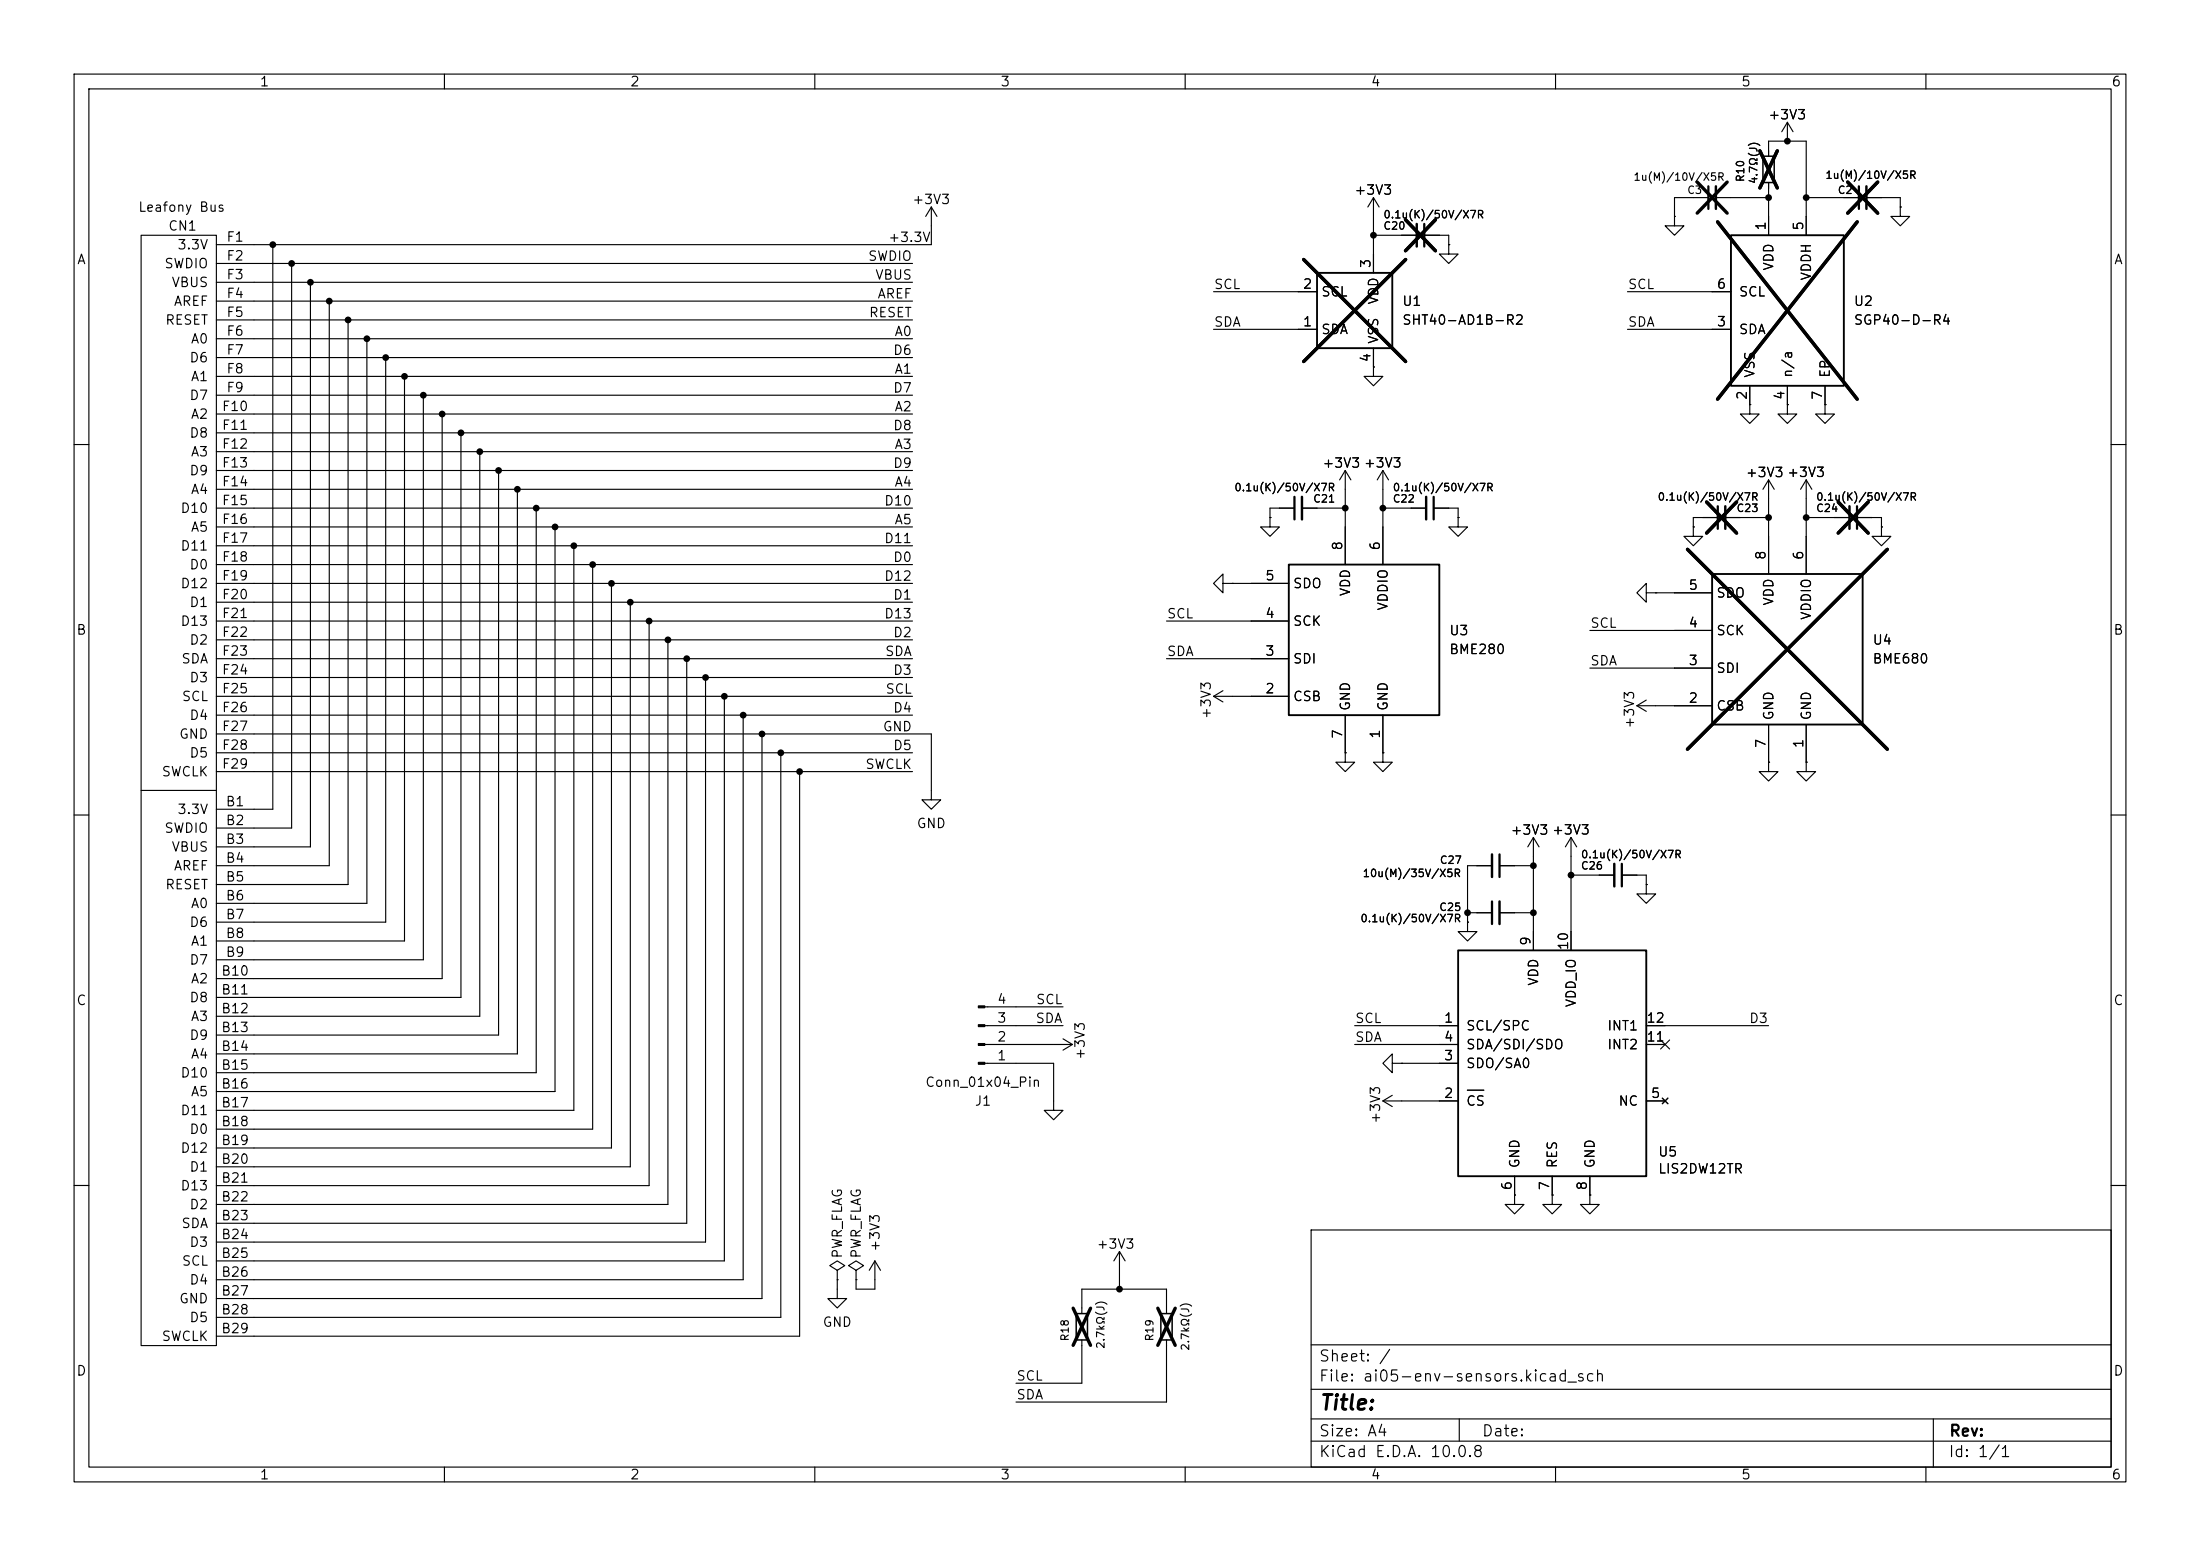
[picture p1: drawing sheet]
<svg xmlns="http://www.w3.org/2000/svg" width="297mm" height="210mm" viewBox="0 0 297 210" stroke-linecap="round" stroke-linejoin="round" font-family="sans-serif">
<g fill="none" stroke="#000" stroke-width=".15">
<path d="M10 10h277v190h-277zM12 12h273v186h-273zM60 10v2M110 10v2M160 10v2M210 10v2M241.3 16.5l.8 1.3M241.3 16.5l-.8 1.3M241.3 16.5v2.6M260 10v2M19 31.8h10.2v149.8h-10.2zM29.2 35.6h94"/>
<path d="M29.2 38.1h94M36.8 33v76.2h-7.6M39.4 35.6v76.2h-10.2M41.9 38.1v76.2h-12.7M125.7 27.9l.8 1.3M125.7 27.9l-.7 1.3M125.7 27.9v5.1h-96.5M163.8 39.4h14M185.4 26.7l.8 1.2M185.4 26.7l-.7 1.2M185.4 26.7v10.1M185.4 31.8h5.9"/>
<path d="M192.3 31.8h3.3v1.2M195.6 33v1.3h1.2l-1.2 1.3-1.3-1.3h1.3M195.6 33h.1M219.7 39.4h14M226.1 29.2v1.3h1.2l-1.2 1.3-1.3-1.3h1.3M226.1 29.2h.1M230.6 26.7h-4.5v2.5M231.6 26.7h7.2M238.8 21.1v-2h5v12.7M238.8 24.6v7.2M243.8 26.7h7.2M252 26.7h4.5v1.2"/>
<path d="M256.5 27.9v1.3h1.3l-1.3 1.3-1.2-1.3h1.2M256.5 27.9h.1M29.2 40.6h94M29.2 43.2h94M29.2 45.7h94M29.2 48.3h94M29.2 50.8h94M29.2 53.3h94M29.2 55.9h94M29.2 58.4h94M44.4 40.6v76.2h-15.2M47 43.2v76.2h-17.8"/>
<path d="M49.5 45.7v76.2h-20.3M52.1 48.3v76.2h-22.9M54.6 50.8v76.2h-25.4M57.1 53.3v76.2h-27.9M59.7 55.9v76.2h-30.5M62.2 58.4v76.2h-33M163.8 44.5h14M185.4 49.5v1.3h1.3l-1.3 1.3-1.3-1.3h1.3M185.4 49.5h.1M185.4 47v2.5M219.7 44.5h14M236.2 54.6v1.3h1.3l-1.3 1.3-1.3-1.3h1.3"/>
<path d="M236.2 54.6h.1M236.2 52.1v2.5M241.3 54.6v1.3h1.3l-1.3 1.3-1.3-1.3h1.3M241.3 54.6h.1M241.3 52.1v2.5M246.4 54.6v1.3h1.2l-1.2 1.3-1.3-1.3h1.3M246.4 54.6h.1M246.4 52.1v2.5M10 60h2M29.2 78.7h94M29.2 68.6h94M29.2 61h94"/>
<path d="M29.2 63.5h94M29.2 66h94M29.2 71.1h94M29.2 73.7h94M29.2 76.2h94M64.8 61v76.2h-35.6M67.3 63.5v76.2h-38.1M69.8 66v76.2h-40.6M72.4 68.6v76.2h-43.2M74.9 71.1v76.2h-45.7M77.5 73.7v76.2h-48.3M80 76.2v76.2h-50.8"/>
<path d="M82.5 78.7v76.2h-53.3M165.1 78.7v1.3l-1.3-1.3 1.3-1.2v1.2h1.3M166.4 78.7h.1M166.4 78.7h7.6M171.4 69.9v1.2h-1.2l1.2 1.3 1.3-1.3h-1.3M171.4 69.9h.1M174.8 68.6h-3.4v1.3M175.8 68.6h5.8M181.6 63.5v12.7M181.6 63.5l-.8 1.3M181.6 63.5l.8 1.3M186.7 63.5v12.7"/>
<path d="M186.7 63.5l.8 1.3M186.7 63.5l-.8 1.3M186.7 68.6h5.8M193.5 68.6h3.3v1.3M196.8 69.9v1.2h1.3l-1.3 1.3-1.2-1.3h1.2M196.8 69.9h.1M228.6 71.1v1.3h-1.3l1.3 1.3 1.3-1.3h-1.3M228.6 71.1h.1M231.9 69.9h-3.3v1.2M232.9 69.9h5.9M238.8 64.8v12.7M238.8 64.8l-.8 1.2"/>
<path d="M238.8 64.8l.7 1.2M243.8 69.9h5.9M243.8 64.8l.8 1.2M243.8 64.8l-.7 1.2M243.8 64.8v12.7M250.7 69.9h3.3v1.2M254 71.1v1.3h1.3l-1.3 1.3-1.3-1.3h1.3M254 71.1h.1M285 60h2M29.2 99.1h96.5v8.9h-1.2l1.2 1.2 1.3-1.2h-1.3M29.2 94h94M29.2 88.9h94"/>
<path d="M29.2 83.8h94M29.2 81.3h94M29.2 86.4h94M29.2 91.4h94M29.2 96.5h94M85.1 81.3v76.2h-55.9M87.6 83.8v76.2h-58.4M90.2 86.4v76.2h-61M92.7 88.9v76.2h-63.5M95.2 91.4v76.2h-66M97.8 94v76.2h-68.6M100.3 96.5v76.2h-71.1"/>
<path d="M102.9 99.1v76.2h-73.7M157.5 88.9h16.5M157.5 83.8h16.5M163.8 94h10.2M163.8 94l1.3 .7M165.1 93.2l-1.3 .8M181.6 96.5v5.1M186.7 96.5v5.1M214.6 90.2h16.5M214.6 85.1h16.5M221 95.3l1.2 .7M221 95.3h10.1"/>
<path d="M222.2 80v1.3l-1.2-1.3 1.2-1.3v1.3h1.3M222.2 94.5l-1.2 .8M223.5 80h.1M223.5 80h7.6M238.8 97.8v5.1M243.8 97.8v5.1M10 110h2M19 106.7h10.2M29.2 101.6h94M29.2 104.1h94M105.4 101.6v76.2h-76.2M107.9 104.1v76.2h-78.7"/>
<path d="M181.6 101.6v1.3h-1.3l1.3 1.2 1.3-1.2h-1.3M181.6 101.6h.1M186.7 101.6v1.3h-1.3l1.3 1.2 1.3-1.2h-1.3M186.7 101.6h.1M201.4 116.8h-3.3v7.7M202.4 116.8h4.6M207 113l-.8 1.3M207 113l.8 1.3M207 113v15.3M212.1 113l.8 1.3M212.1 113l-.8 1.3M212.1 113v15.3"/>
<path d="M212.1 118.1h5.8M218.9 118.1h3.3v1.3M222.2 119.4v1.3h1.3l-1.3 1.2-1.2-1.2h1.2M222.2 119.4h.1M238.8 102.9v1.2h-1.3l1.3 1.3 1.2-1.3h-1.2M238.8 102.9h.1M243.8 102.9v1.2h-1.2l1.2 1.3 1.3-1.3h-1.3M243.8 102.9h.1M285 110h2M132.9 138.4h10.6M132.9 135.9h10.6M182.9 138.4h13.9"/>
<path d="M198.1 124.5v1.2h-1.3l1.3 1.3 1.3-1.3h-1.3M198.1 124.5h.1M198.1 123.2h3.3M202.4 123.2h4.6M222.2 138.4h16.6M132.9 143.5h9.3v6.4h1.3l-1.3 1.2-1.2-1.2h1.2M132.9 141h11.9M143.5 140.2l1.3 .8M144.8 141l-1.3 .7M182.9 141h13.9M186.7 148.6l1.3 .8M186.7 148.6h10.1"/>
<path d="M188 143.5v1.3l-1.3-1.3 1.3-1.3v1.3h1.2M188 147.8l-1.3 .8M189.2 143.5h.1M189.2 143.5h7.6M198.1 147.1h2.2M204.5 158.8v2.5M209.5 158.8v2.5M214.6 158.8v2.5M222.2 141h2.6M222.2 148.6h2.6M224.2 140.4l1.2 1.2M224.4 148.2l.8 .8"/>
<path d="M225.2 148.2l-.8 .8M225.4 140.4l-1.2 1.2M10 160h2M113 172.7v2.6h-1.2l1.2 1.2 1.3-1.2h-1.3M113 171.5l-1-.7 1-.6 1 .6-1 .7v1.2M113 172.7h.1M115.6 171.5l-1-.7 1-.6 1 .6-1 .7v1.2M115.6 172.7h.1M118.1 170.2l.8 1.3M118.1 170.2l-.8 1.3M118.1 170.2v3.8h-2.5v-1.3M146 177.3v-3.3h11.5v3.3"/>
<path d="M151.1 168.9l-.7 1.3M151.1 168.9l.8 1.3M151.1 168.9v5.1M177 166h108v32h-108zM204.5 161.3v1.3h-1.3l1.3 1.2 1.2-1.2h-1.2M204.5 161.3h.1M209.5 161.3v1.3h-1.2l1.2 1.2 1.3-1.2h-1.3M209.5 161.3h.1M214.6 161.3v1.3h-1.2l1.2 1.2 1.3-1.2h-1.3M214.6 161.3h.1M285 160h2M60 198v2"/>
<path d="M110 198v2M146 180.8v5.9h-8.8M157.5 180.8v8.4h-20.3M160 198v2M177 194.5h108M177 191.5h108M177 187.5h108M177 181.5h108M197 191.5v3M210 198v2M260 198v2M261 191.5v6.5"/>
</g>
<path d="M177.8 36.8h10.2v10.2h-10.2zM233.7 31.8h15.2v20.3h-15.2zM174 76.2h20.3v20.3h-20.3zM231.1 77.5h20.4v20.3h-20.4zM196.8 128.3h25.4v30.5h-25.4z" fill="none" stroke="#000" stroke-width=".25"/>
<path d="M192.3 30.2v3.1M230.6 25.1v3.1M251 25.1v3.1M174.8 67.1v3M193.5 67.1v3M231.9 68.3v3.1M250.7 68.3v3.1M202.4 115.3v3.1M218.9 116.6v3M201.4 121.7v3" fill="none" stroke="#000" stroke-width=".3"/>
<path d="M191.3 30.2v3.1M231.6 25.1v3.1M252 25.1v3.1M175.8 67.1v3M192.5 67.1v3M232.9 68.3v3.1M249.7 68.3v3.1M201.4 115.3v3.1M217.9 116.6v3M202.4 121.7v3" fill="none" stroke="#000" stroke-width=".33"/>
<g fill="none" stroke="#000" stroke-width=".46">
<path d="M176 35l13.8 13.8M189.7 29.7l4.1 4.1M189.8 35l-13.8 13.8M193.8 29.7l-4.1 4.1M229.1 24.6l4.1 4.2M231.9 29.9l18.8 24M233.2 24.6l-4.1 4.2M237.6 20.4l2.3 5M239.9 20.4l-2.3 5M249.4 24.6l4.1 4.2M250.7 29.9l-18.8 24M253.5 24.6l-4.1 4.2"/>
<path d="M227.8 74.1l27 27M230.4 67.8l4 4.1M234.4 67.8l-4 4.1M248.2 67.8l4 4.1M252.2 67.8l-4 4.1M254.8 74.1l-27 27M144.9 176.6l2.3 5M147.2 176.6l-2.3 5M156.3 176.6l2.4 5M158.7 176.6l-2.4 5"/>
</g>
<path d="M238 21.1h1.5v3.5h-1.5zM145.3 177.3h1.5v3.5h-1.5zM156.7 177.3h1.5v3.5h-1.5z" fill="none" stroke="#000" stroke-width=".2"/>
<path d="M132.1 138.3h.8v.3h-.8zM132.1 135.8h.8v.2h-.8zM132.1 143.4h.8v.2h-.8zM132.1 140.8h.8v.3h-.8z" fill="#000" stroke="#000" stroke-width=".15"/>
<g fill="#000">
<circle cx="241.3" cy="19.1" r=".46"/>
<circle cx="36.8" cy="33" r=".46"/>
<circle cx="39.4" cy="35.6" r=".46"/>
<circle cx="41.9" cy="38.1" r=".46"/>
<circle cx="185.4" cy="31.8" r=".46"/>
<circle cx="238.8" cy="26.7" r=".46"/>
<circle cx="243.8" cy="26.7" r=".46"/>
<circle cx="44.4" cy="40.6" r=".46"/>
<circle cx="47" cy="43.2" r=".46"/>
<circle cx="49.5" cy="45.7" r=".46"/>
<circle cx="52.1" cy="48.3" r=".46"/>
<circle cx="54.6" cy="50.8" r=".46"/>
<circle cx="57.1" cy="53.3" r=".46"/>
<circle cx="59.7" cy="55.9" r=".46"/>
<circle cx="62.2" cy="58.4" r=".46"/>
<circle cx="64.8" cy="61" r=".46"/>
<circle cx="67.3" cy="63.5" r=".46"/>
<circle cx="69.8" cy="66" r=".46"/>
<circle cx="72.4" cy="68.6" r=".46"/>
<circle cx="74.9" cy="71.1" r=".46"/>
<circle cx="77.5" cy="73.7" r=".46"/>
<circle cx="80" cy="76.2" r=".46"/>
<circle cx="82.5" cy="78.7" r=".46"/>
<circle cx="181.6" cy="68.6" r=".46"/>
<circle cx="186.7" cy="68.6" r=".46"/>
<circle cx="238.8" cy="69.9" r=".46"/>
<circle cx="243.8" cy="69.9" r=".46"/>
<circle cx="85.1" cy="81.3" r=".46"/>
<circle cx="87.6" cy="83.8" r=".46"/>
<circle cx="90.2" cy="86.4" r=".46"/>
<circle cx="92.7" cy="88.9" r=".46"/>
<circle cx="95.2" cy="91.4" r=".46"/>
<circle cx="97.8" cy="94" r=".46"/>
<circle cx="100.3" cy="96.5" r=".46"/>
<circle cx="102.9" cy="99.1" r=".46"/>
<circle cx="105.4" cy="101.6" r=".46"/>
<circle cx="107.9" cy="104.1" r=".46"/>
<circle cx="207" cy="116.8" r=".46"/>
<circle cx="212.1" cy="118.1" r=".46"/>
<circle cx="198.1" cy="123.2" r=".46"/>
<circle cx="207" cy="123.2" r=".46"/>
<circle cx="151.1" cy="174" r=".46"/>
</g>
<text font-size="2" x="178" y="190.8">Title:</text>
<g font-size="1.5">
<text x="178" y="184.1">Sheet: /</text>
<text x="178" y="186.8">File: ai05-env-sensors.kicad_sch</text>
<text x="178" y="197">KiCad E.D.A. 10.0.8</text>
<text x="178" y="194.2">Size: A4</text>
<text x="200" y="194.2">Date:</text>
<text x="263" y="197">Id: 1/1</text>
<text x="263" y="194.2">Rev:</text>
</g>
<g font-size="1.3">
<text x="35" y="12">1</text>
<text x="85" y="12">2</text>
<text x="135" y="12">3</text>
<text x="185" y="12">4</text>
<text x="235" y="12">5</text>
<text x="285" y="12">6</text>
<text x="238.6" y="16.4">+3V3</text>
<text x="18.6" y="28.9">Leafony Bus</text>
<text x="123.1" y="27.9">+3V3</text>
<text x="182.8" y="26.6">+3V3</text>
<text x="10.3" y="36">A</text>
<text x="22.6" y="31.4">CN1</text>
<text x="23.9" y="34">3.3V</text>
<text x="30.5" y="32.9">F1</text>
<text x="30.5" y="35.5">F2</text>
<text x="117.1" y="35.5">SWDIO</text>
<text x="119.8" y="33">+3.3V</text>
<text x="238.7" y="31.2" transform="rotate(-90 238.7 31.2)">1</text>
<text x="243.8" y="31.2" transform="rotate(-90 243.8 31.2)">5</text>
<text x="285.3" y="36">A</text>
<text x="22.1" y="36.5">SWDIO</text>
<text x="23.1" y="39.1">VBUS</text>
<text x="23.4" y="41.6">AREF</text>
<text x="30.5" y="38">F3</text>
<text x="30.5" y="40.6">F4</text>
<text x="118.1" y="38.1">VBUS</text>
<text x="118.4" y="40.6">AREF</text>
<text x="163.8" y="39.3">SCL</text>
<text x="175.8" y="39.3">2</text>
<text x="178.3" y="40.3">SCL</text>
<text x="185.3" y="36.3" transform="rotate(-90 185.3 36.3)">3</text>
<text x="186.4" y="41.2" transform="rotate(-90 186.4 41.2)">VDD</text>
<text x="189.2" y="41.6">U1</text>
<text x="219.7" y="39.3">SCL</text>
<text x="231.7" y="39.3">6</text>
<text x="234.7" y="40.3">SCL</text>
<text x="239.7" y="36.6" transform="rotate(-90 239.7 36.6)">VDD</text>
<text x="244.8" y="38" transform="rotate(-90 244.8 38)">VDDH</text>
<text x="250.2" y="41.6">U2</text>
<text x="22.2" y="44.1">RESET</text>
<text x="25.7" y="46.7">A0</text>
<text x="30.5" y="43.1">F5</text>
<text x="30.5" y="45.6">F6</text>
<text x="117.2" y="43.1">RESET</text>
<text x="120.7" y="45.7">A0</text>
<text x="163.8" y="44.4">SDA</text>
<text x="175.8" y="44.4">1</text>
<text x="178.3" y="45.4">SDA</text>
<text x="186.4" y="46.5" transform="rotate(-90 186.4 46.5)">VSS</text>
<text x="189.2" y="44.1">SHT40-AD1B-R2</text>
<text x="219.7" y="44.4">SDA</text>
<text x="231.7" y="44.4">3</text>
<text x="234.7" y="45.4">SDA</text>
<text x="250.2" y="44.1">SGP40-D-R4</text>
<text x="25.5" y="49.2">D6</text>
<text x="25.7" y="51.8">A1</text>
<text x="30.5" y="48.2">F7</text>
<text x="30.5" y="50.7">F8</text>
<text x="30.5" y="53.3">F9</text>
<text x="120.5" y="48.2">D6</text>
<text x="120.5" y="53.3">D7</text>
<text x="120.7" y="50.8">A1</text>
<text x="185.3" y="49" transform="rotate(-90 185.3 49)">4</text>
<text x="237.2" y="51.1" transform="rotate(-90 237.2 51.1)">VSS</text>
<text x="242.3" y="51.1" transform="rotate(-90 242.3 51.1)">n/a</text>
<text x="247.3" y="51.1" transform="rotate(-90 247.3 51.1)">EP</text>
<text x="25.5" y="54.3">D7</text>
<text x="25.5" y="59.4">D8</text>
<text x="25.7" y="56.8">A2</text>
<text x="29.9" y="55.8">F10</text>
<text x="29.9" y="58.3">F11</text>
<text x="120.5" y="58.4">D8</text>
<text x="120.7" y="55.8">A2</text>
<text x="236.1" y="54.1" transform="rotate(-90 236.1 54.1)">2</text>
<text x="241.2" y="54.1" transform="rotate(-90 241.2 54.1)">4</text>
<text x="246.3" y="54.1" transform="rotate(-90 246.3 54.1)">7</text>
<text x="25.5" y="64.5">D9</text>
<text x="25.7" y="61.9">A3</text>
<text x="29.9" y="60.9">F12</text>
<text x="29.9" y="63.4">F13</text>
<text x="29.9" y="66">F14</text>
<text x="120.5" y="63.5">D9</text>
<text x="120.7" y="60.9">A3</text>
<text x="178.4" y="63.4">+3V3 +3V3</text>
<text x="235.6" y="64.7">+3V3 +3V3</text>
<text x="24.3" y="69.5">D10</text>
<text x="25.7" y="67">A4</text>
<text x="29.9" y="68.5">F15</text>
<text x="29.9" y="71">F16</text>
<text x="119.3" y="68.5">D10</text>
<text x="120.7" y="71.1">A5</text>
<text x="120.7" y="66">A4</text>
<text x="24.3" y="74.6">D11</text>
<text x="25.5" y="77.2">D0</text>
<text x="25.7" y="72.1">A5</text>
<text x="29.9" y="73.6">F17</text>
<text x="29.9" y="76.1">F18</text>
<text x="119.3" y="73.6">D11</text>
<text x="120.5" y="76.2">D0</text>
<text x="181.5" y="74.4" transform="rotate(-90 181.5 74.4)">8</text>
<text x="186.6" y="74.4" transform="rotate(-90 186.6 74.4)">6</text>
<text x="238.7" y="75.7" transform="rotate(-90 238.7 75.7)">8</text>
<text x="243.8" y="75.7" transform="rotate(-90 243.8 75.7)">6</text>
<text x="24.3" y="79.7">D12</text>
<text x="25.5" y="82.2">D1</text>
<text x="29.9" y="78.7">F19</text>
<text x="29.9" y="81.2">F20</text>
<text x="29.9" y="83.7">F21</text>
<text x="119.3" y="78.7">D12</text>
<text x="119.3" y="83.8">D13</text>
<text x="120.5" y="81.2">D1</text>
<text x="157.5" y="83.8">SCL</text>
<text x="170.7" y="83.7">4</text>
<text x="170.7" y="78.7">5</text>
<text x="174.5" y="79.7">SDO</text>
<text x="182.6" y="80.6" transform="rotate(-90 182.6 80.6)">VDD</text>
<text x="187.7" y="82.5" transform="rotate(-90 187.7 82.5)">VDDIO</text>
<text x="227.9" y="79.9">5</text>
<text x="231.6" y="81">SDO</text>
<text x="239.7" y="81.8" transform="rotate(-90 239.7 81.8)">VDD</text>
<text x="244.8" y="83.8" transform="rotate(-90 244.8 83.8)">VDDIO</text>
<text x="10.2" y="86">B</text>
<text x="24.3" y="84.8">D13</text>
<text x="24.4" y="89.9">SDA</text>
<text x="25.5" y="87.3">D2</text>
<text x="29.9" y="86.3">F22</text>
<text x="29.9" y="88.8">F23</text>
<text x="119.4" y="88.9">SDA</text>
<text x="120.5" y="86.3">D2</text>
<text x="157.5" y="88.9">SDA</text>
<text x="170.7" y="88.8">3</text>
<text x="174.5" y="89.9">SDI</text>
<text x="174.5" y="84.8">SCK</text>
<text x="195.6" y="86.1">U3</text>
<text x="195.6" y="88.6">BME280</text>
<text x="214.6" y="85.1">SCL</text>
<text x="227.9" y="85">4</text>
<text x="231.6" y="86.1">SCK</text>
<text x="252.7" y="87.3">U4</text>
<text x="252.7" y="89.9">BME680</text>
<text x="285.2" y="86">B</text>
<text x="24.5" y="94.9">SCL</text>
<text x="25.5" y="92.4">D3</text>
<text x="29.9" y="91.4">F24</text>
<text x="29.9" y="93.9">F25</text>
<text x="119.5" y="93.9">SCL</text>
<text x="120.5" y="91.4">D3</text>
<text x="170.7" y="93.9">2</text>
<text x="174.5" y="94.9">CSB</text>
<text x="214.6" y="90.1">SDA</text>
<text x="227.9" y="95.2">2</text>
<text x="227.9" y="90.1">3</text>
<text x="231.6" y="91.1">SDI</text>
<text x="24.1" y="100">GND</text>
<text x="25.5" y="97.5">D4</text>
<text x="29.9" y="96.4">F26</text>
<text x="29.9" y="99">F27</text>
<text x="29.9" y="101.5">F28</text>
<text x="119.1" y="99">GND</text>
<text x="120.5" y="96.5">D4</text>
<text x="120.5" y="101.6">D5</text>
<text x="163.8" y="97.2" transform="rotate(-90 163.8 97.2)">+3V3</text>
<text x="181.5" y="99.8" transform="rotate(-90 181.5 99.8)">7</text>
<text x="182.6" y="96" transform="rotate(-90 182.6 96)">GND</text>
<text x="186.6" y="99.8" transform="rotate(-90 186.6 99.8)">1</text>
<text x="187.7" y="96" transform="rotate(-90 187.7 96)">GND</text>
<text x="220.9" y="98.4" transform="rotate(-90 220.9 98.4)">+3V3</text>
<text x="231.6" y="96.2">CSB</text>
<text x="238.7" y="101.1" transform="rotate(-90 238.7 101.1)">7</text>
<text x="239.7" y="97.3" transform="rotate(-90 239.7 97.3)">GND</text>
<text x="243.8" y="101.1" transform="rotate(-90 243.8 101.1)">1</text>
<text x="244.8" y="97.3" transform="rotate(-90 244.8 97.3)">GND</text>
<text x="21.7" y="105.1">SWCLK</text>
<text x="25.5" y="102.6">D5</text>
<text x="29.9" y="104.1">F29</text>
<text x="116.7" y="104.1">SWCLK</text>
<text x="22.1" y="112.7">SWDIO</text>
<text x="23.9" y="110.2">3.3V</text>
<text x="30.4" y="109.1">B1</text>
<text x="30.4" y="111.7">B2</text>
<text x="123.7" y="112.1">GND</text>
<text x="203.8" y="113">+3V3 +3V3</text>
<text x="23.1" y="115.3">VBUS</text>
<text x="23.4" y="117.8">AREF</text>
<text x="30.4" y="114.2">B3</text>
<text x="30.4" y="116.8">B4</text>
<text x="30.4" y="119.3">B5</text>
<text x="22.2" y="120.3">RESET</text>
<text x="25.5" y="125.4">D6</text>
<text x="25.7" y="122.9">A0</text>
<text x="30.4" y="121.8">B6</text>
<text x="30.4" y="124.4">B7</text>
<text x="25.5" y="130.5">D7</text>
<text x="25.7" y="128">A1</text>
<text x="29.8" y="132">B10</text>
<text x="30.4" y="126.9">B8</text>
<text x="30.4" y="129.5">B9</text>
<text x="206.9" y="127.7" transform="rotate(-90 206.9 127.7)">9</text>
<text x="212" y="128.3" transform="rotate(-90 212 128.3)">10</text>
<text x="10.2" y="136">C</text>
<text x="25.5" y="135.6">D8</text>
<text x="25.7" y="133">A2</text>
<text x="29.8" y="134.5">B11</text>
<text x="29.8" y="137.1">B12</text>
<text x="134.5" y="135.8">4</text>
<text x="139.8" y="135.9">SCL</text>
<text x="208" y="133.1" transform="rotate(-90 208 133.1)">VDD</text>
<text x="213.1" y="136" transform="rotate(-90 213.1 136)">VDD_IO</text>
<text x="285.2" y="136">C</text>
<text x="25.5" y="140.7">D9</text>
<text x="25.7" y="138.1">A3</text>
<text x="25.7" y="143.2">A4</text>
<text x="29.8" y="139.6">B13</text>
<text x="29.8" y="142.2">B14</text>
<text x="134.5" y="143.4">1</text>
<text x="134.5" y="140.9">2</text>
<text x="134.5" y="138.3">3</text>
<text x="139.7" y="138.4">SDA</text>
<text x="146.8" y="143.1" transform="rotate(-90 146.8 143.1)">+3V3</text>
<text x="182.9" y="138.4">SCL</text>
<text x="182.9" y="140.9">SDA</text>
<text x="194.8" y="138.3">1</text>
<text x="194.8" y="143.4">3</text>
<text x="194.8" y="140.9">4</text>
<text x="197.8" y="139.4">SCL/SPC</text>
<text x="197.8" y="141.9">SDA/SDI/SDO</text>
<text x="216.9" y="141.9">INT2</text>
<text x="216.9" y="139.4">INT1</text>
<text x="222.2" y="140.9">11</text>
<text x="222.2" y="138.3">12</text>
<text x="236.1" y="138.4">D3</text>
<text x="24.3" y="145.7">D10</text>
<text x="25.7" y="148.3">A5</text>
<text x="29.8" y="144.7">B15</text>
<text x="29.8" y="147.2">B16</text>
<text x="29.8" y="149.8">B17</text>
<text x="124.8" y="147">Conn_01x04_Pin</text>
<text x="131.5" y="149.6">J1</text>
<text x="194.8" y="148.5">2</text>
<text x="197.8" y="149.6">CS</text>
<text x="197.8" y="144.5">SDO/SA0</text>
<text x="218.4" y="149.6">NC</text>
<text x="222.8" y="148.5">5</text>
<text x="24.3" y="150.8">D11</text>
<text x="24.3" y="155.9">D12</text>
<text x="25.5" y="153.4">D0</text>
<text x="29.8" y="152.3">B18</text>
<text x="29.8" y="154.9">B19</text>
<text x="186.6" y="151.8" transform="rotate(-90 186.6 151.8)">+3V3</text>
<text x="24.3" y="161">D13</text>
<text x="25.5" y="158.4">D1</text>
<text x="29.8" y="157.4">B20</text>
<text x="29.8" y="159.9">B21</text>
<text x="204.4" y="160.8" transform="rotate(-90 204.4 160.8)">6</text>
<text x="205.4" y="157.8" transform="rotate(-90 205.4 157.8)">GND</text>
<text x="209.5" y="160.8" transform="rotate(-90 209.5 160.8)">7</text>
<text x="210.5" y="157.8" transform="rotate(-90 210.5 157.8)">RES</text>
<text x="214.5" y="160.8" transform="rotate(-90 214.5 160.8)">8</text>
<text x="215.6" y="157.8" transform="rotate(-90 215.6 157.8)">GND</text>
<text x="223.8" y="156.4">U5</text>
<text x="223.8" y="158.7">LIS2DW12TR</text>
<text x="24.4" y="166.1">SDA</text>
<text x="25.5" y="163.5">D2</text>
<text x="29.8" y="162.5">B22</text>
<text x="29.8" y="165">B23</text>
<text x="29.8" y="167.6">B24</text>
<text x="24.5" y="171.1">SCL</text>
<text x="25.5" y="168.6">D3</text>
<text x="25.5" y="173.7">D4</text>
<text x="29.8" y="170.1">B25</text>
<text x="29.8" y="172.6">B26</text>
<text x="114" y="169.9" transform="rotate(-90 114 169.9)">PWR_FLAG</text>
<text x="116.5" y="169.9" transform="rotate(-90 116.5 169.9)">PWR_FLAG</text>
<text x="119.1" y="169" transform="rotate(-90 119.1 169)">+3V3</text>
<text x="148" y="168.9">+3V3</text>
<text x="24.1" y="176.2">GND</text>
<text x="25.5" y="178.8">D5</text>
<text x="29.8" y="175.2">B27</text>
<text x="29.8" y="177.7">B28</text>
<text x="111" y="179.4">GND</text>
<text x="10.2" y="186">D</text>
<text x="21.7" y="181.3">SWCLK</text>
<text x="29.8" y="180.3">B29</text>
<text x="285.2" y="186">D</text>
<text x="137.1" y="186.7">SCL</text>
<text x="137.1" y="189.2">SDA</text>
<text x="35" y="200">1</text>
<text x="85" y="200">2</text>
<text x="135" y="200">3</text>
<text x="185" y="200">4</text>
<text x="235" y="200">5</text>
<text x="285" y="200">6</text>
</g>
<g font-size="1">
<text x="186.7" y="29.7">0.1u(K)/50V/X7R</text>
<text x="220.4" y="24.6">1u(M)/10V/X5R</text>
<text x="227.7" y="26.4">C3</text>
<text x="235.7" y="24.7" transform="rotate(-90 235.7 24.7)">R10</text>
<text x="237.5" y="24.9" transform="rotate(-90 237.5 24.9)">4.7Ω(J)</text>
<text x="246.3" y="24.4">1u(M)/10V/X5R</text>
<text x="248" y="26.4">C2</text>
<text x="186.7" y="31.2">C20</text>
<text x="166.6" y="66.6">0.1u(K)/50V/X7R</text>
<text x="177.2" y="68.1">C21</text>
<text x="187.9" y="68.1">C22</text>
<text x="187.9" y="66.6">0.1u(K)/50V/X7R</text>
<text x="223.7" y="67.8">0.1u(K)/50V/X7R</text>
<text x="234.3" y="69.3">C23</text>
<text x="245.1" y="69.3">C24</text>
<text x="245.1" y="67.8">0.1u(K)/50V/X7R</text>
<text x="183.9" y="118.6">10u(M)/35V/X5R</text>
<text x="194.3" y="116.8">C27</text>
<text x="213.3" y="117.6">C26</text>
<text x="213.3" y="116.1">0.1u(K)/50V/X7R</text>
<text x="183.6" y="124.7">0.1u(K)/50V/X7R</text>
<text x="194.2" y="123.2">C25</text>
<text x="144.5" y="181.1" transform="rotate(-90 144.5 181.1)">R18</text>
<text x="149.4" y="182.1" transform="rotate(-90 149.4 182.1)">2.7kΩ(J)</text>
<text x="156" y="181.1" transform="rotate(-90 156 181.1)">R19</text>
<text x="160.8" y="182.4" transform="rotate(-90 160.8 182.4)">2.7kΩ(J)</text>
</g>
</svg>
